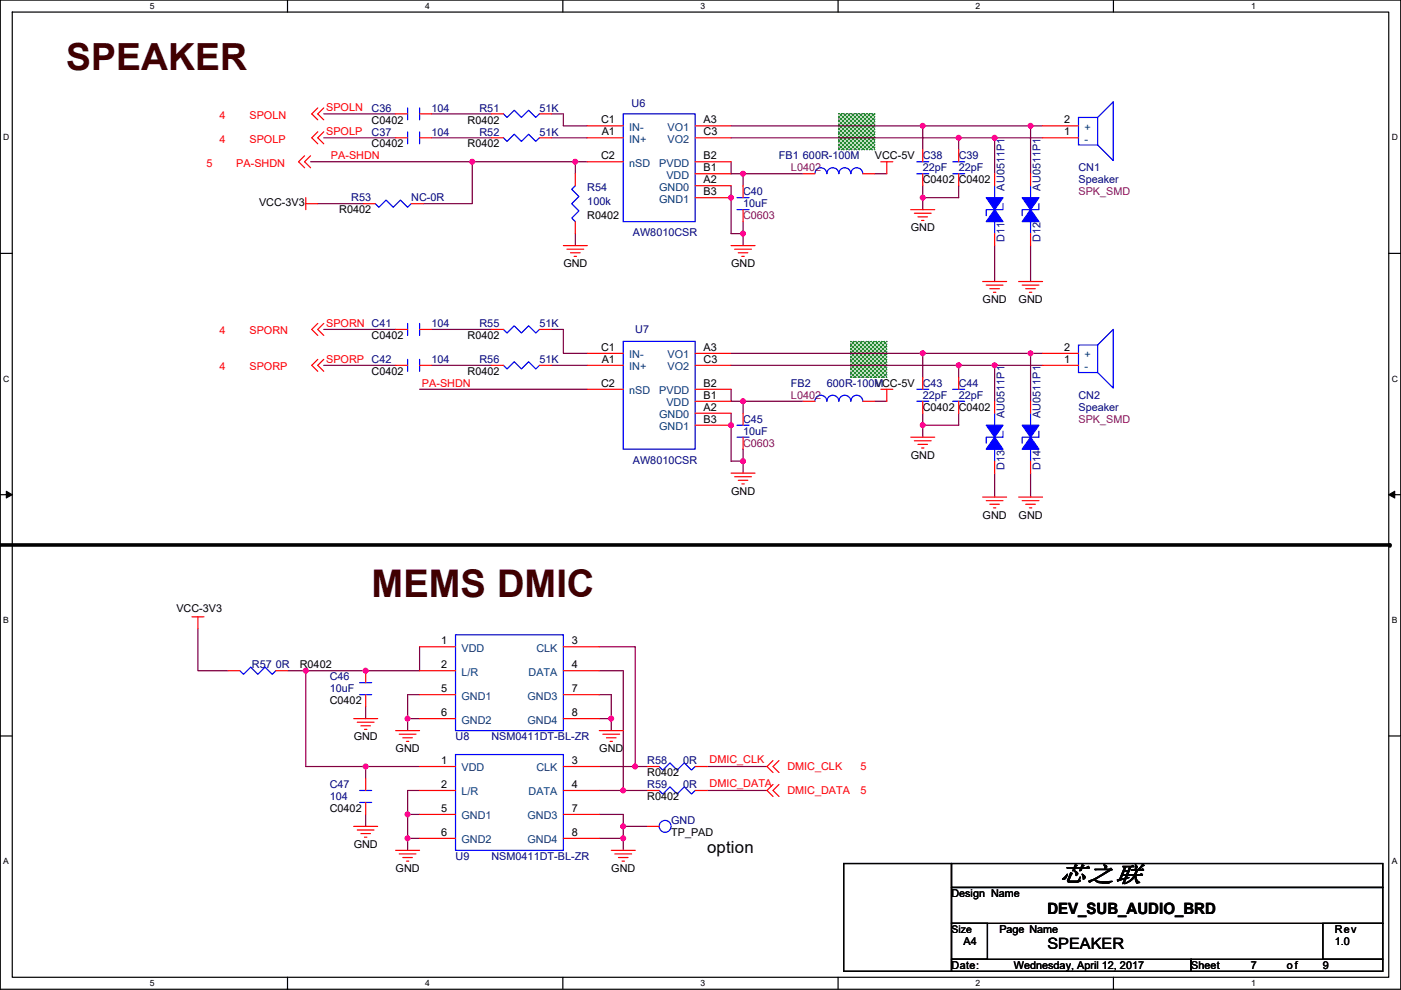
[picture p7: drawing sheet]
<svg xmlns="http://www.w3.org/2000/svg" width="297mm" height="210mm" viewBox="0 0 297 210" stroke-linecap="round" stroke-linejoin="round" font-family="sans-serif">
<path d="M.1 0h296.9v209.8h-296.9zM2.6 2.6h291.8v204.7h-291.8z" fill="none" stroke="#000" stroke-width=".25"/>
<g fill="#fff">
<path d="M31.8 .3h1v2h-1z"/>
<path d="M31.8 207.5h1v2.1h-1z"/>
</g>
<path d="M61 0v2.6M61 207.3v2.5" fill="none" stroke="#000" stroke-width=".25"/>
<g fill="#fff">
<path d="M90.1 .3h1v2h-1z"/>
<path d="M90.1 207.5h1v2.1h-1z"/>
</g>
<path d="M119.3 0v2.6M119.3 207.3v2.5" fill="none" stroke="#000" stroke-width=".25"/>
<g fill="#fff">
<path d="M148.5 .3h1v2h-1z"/>
<path d="M148.5 207.5h1v2.1h-1z"/>
</g>
<path d="M177.7 0v2.6M177.7 207.3v2.5" fill="none" stroke="#000" stroke-width=".25"/>
<g fill="#fff">
<path d="M206.9 .3h1v2h-1z"/>
<path d="M206.9 207.5h1v2.1h-1z"/>
</g>
<path d="M236.1 0v2.6M236.1 207.3v2.5" fill="none" stroke="#000" stroke-width=".25"/>
<g fill="#fff">
<path d="M265.2 .3h1v2h-1z"/>
<path d="M265.2 207.5h1v2.1h-1z"/>
<path d="M.7 28.2h1.3v2h-1.3z"/>
<path d="M295.1 28.2h1.3v2h-1.3z"/>
<path d="M.7 79.3h1.3v2.1h-1.3z"/>
<path d="M295.1 79.3h1.3v2.1h-1.3z"/>
</g>
<path d="M.1 53.7h2.5M294.4 53.7h2.6" fill="none" stroke="#000" stroke-width=".25"/>
<g fill="#fff">
<path d="M.7 130.5h1.2v2h-1.2z"/>
<path d="M295.1 130.5h1.2v2h-1.2z"/>
</g>
<path d="M.1 104.9h2.5M294.4 104.9h2.6" fill="none" stroke="#000" stroke-width=".25"/>
<path d="M1.3 104.2l1.3 .7-1.3 .7zM294.4 104.9l1.3-.7v1.4z" fill="#000" stroke="#000" stroke-width=".21"/>
<g fill="#fff">
<path d="M.7 181.7h1.2v2h-1.2z"/>
<path d="M295.1 181.7h1.2v2h-1.2z"/>
</g>
<path d="M.1 156.1h2.5M294.4 156.1h2.6M178.9 183.2h22.8v22.8h-22.8zM201.7 183.2h91.5v5h-91.5zM201.7 188.2h91.5v7.7h-91.5zM201.7 195.9h7.7v7.6h-7.7zM280.5 195.9h12.7v7.6h-12.7zM201.7 203.5h50.8v2.5h-50.8zM252.5 203.5h40.7v2.5h-40.7z" fill="none" stroke="#000" stroke-width=".25"/>
<g fill="#008000" stroke="#008000" stroke-width=".25" stroke-dasharray="0 .5">
<path d="M177.9 24.2h7.6v7.6h-7.6z" fill-rule="evenodd"/>
<path d="M180.4 72.4h7.6v7.6h-7.6z" fill-rule="evenodd"/>
</g>
<path d="M.1 115.6h294.6" fill="none" stroke="#000" stroke-width=".76"/>
<circle cx="294.7" cy="115.6" r=".38" fill="#000"/>
<g fill="none" stroke="#800040" stroke-width=".25">
<path d="M65.8 34.3h34.3M68.6 24.2h15.3M68.6 29.2h15.3M91.5 24.2h12.7M91.5 29.2h12.7M116.9 29.2h7.6M116.9 24.2h2.5v2.5h5.1M122 34.3v2.6M122 34.3h2.5M122 34.3h-21.9v8.9h-10.4M155 39.4v10.2h2.5M155 26.7h40.6"/>
<path d="M155 34.3v2.6h2.5M155 29.2h48.3M157.5 36.9h12.7M157.5 36.9v2.5M185.5 36.9h2.5M195.6 26.7h22.9M195.6 39.4v2.5M195.6 26.7v5.1M203.3 29.2v2.6M203.3 29.2h7.6M203.3 39.4v2.5h-7.7M210.9 29.2h10.1"/>
<path d="M210.9 29.2v7.7M218.5 26.7v10.2M218.5 26.7h2.5M67.4 43.2h9.6M122 49.6v2.5M157.5 49.6v2.5M157.5 47v2.6M195.6 41.9v2.6M210.9 52.1v7.6M218.5 52.1v7.6M68.6 69.9h15.3M68.6 77.5h15.3"/>
<path d="M91.5 77.5h12.7M91.5 69.9h12.7M116.9 77.5h7.6M116.9 69.9h2.5v5.1h5.1M155 77.5h48.3v2.5M155 75h40.6M195.6 75h22.9M195.6 75v5M203.3 77.5h7.6M210.9 77.5h10.1M210.9 77.5v7.6M218.5 75v10.1"/>
<path d="M218.5 75h2.5M89 82.6h35.5M155 87.7v10.1h2.5M155 82.6v2.5h2.5M157.5 85.1v2.6M157.5 97.8v2.6M157.5 85.1h12.7M157.5 95.3v2.5M185.5 85.1h2.5M195.6 87.7v2.5M195.6 90.2v2.5M203.3 87.7v2.5h-7.7"/>
<path d="M210.9 100.4v5M218.5 100.4v5M42 133.4v8.9h6.3M89 137.2v5.1h-24.2M127.1 137.2h7.6v25.4M61 142.3h3.8M64.8 142.3v20.3h12.7v2.5M77.5 149.9v2.5M86.4 152.4h2.6M86.4 152.4v2.6M89 147.3h-2.6v5.1M127.1 147.3h2.5v5.1"/>
<path d="M127.1 152.4h2.5M127.1 142.3h5v25.4M129.6 152.4v2.6M77.5 172.7v2.6M77.5 162.6h11.5M86.4 177.8h2.6M86.4 172.7v5.1M86.4 177.8v2.6M86.4 172.7h2.6M89 167.7h-2.6v5M127.1 162.6h7.6M127.1 172.7h5v2.6"/>
<path d="M127.1 177.8h5M127.1 167.7h5M132.1 167.7h5.1M132.1 175.3h5.1M132.1 175.3v2.5M132.1 177.8v2.6M134.7 162.6h2.5M149.9 167.7h12.7M149.9 162.6h12.7"/>
</g>
<g fill="#f0f" stroke="#f0f" stroke-width=".25">
<circle cx="210.9" cy="29.2" r=".5"/>
<circle cx="157.5" cy="85.1" r=".5"/>
<circle cx="155" cy="90.2" r=".5"/>
<circle cx="157.5" cy="97.8" r=".5"/>
<circle cx="195.6" cy="90.2" r=".5"/>
<circle cx="195.6" cy="74.9" r=".5"/>
<circle cx="203.2" cy="77.5" r=".5"/>
<circle cx="210.9" cy="77.5" r=".5"/>
<circle cx="100.1" cy="34.3" r=".5"/>
<circle cx="157.5" cy="36.8" r=".5"/>
<circle cx="155" cy="41.9" r=".5"/>
<circle cx="157.5" cy="49.5" r=".5"/>
<circle cx="195.6" cy="41.9" r=".5"/>
<circle cx="195.6" cy="26.7" r=".5"/>
<circle cx="218.5" cy="74.9" r=".5"/>
<circle cx="203.2" cy="29.2" r=".5"/>
<circle cx="218.5" cy="26.7" r=".5"/>
<circle cx="132.1" cy="175.3" r=".5"/>
<circle cx="86.4" cy="152.4" r=".5"/>
<circle cx="129.6" cy="152.4" r=".5"/>
<circle cx="86.4" cy="172.7" r=".5"/>
<circle cx="86.4" cy="177.8" r=".5"/>
<circle cx="132.1" cy="177.8" r=".5"/>
<circle cx="77.5" cy="162.6" r=".5"/>
<circle cx="134.7" cy="162.6" r=".5"/>
<circle cx="132.1" cy="167.6" r=".5"/>
<circle cx="64.8" cy="142.2" r=".5"/>
<circle cx="77.5" cy="142.2" r=".5"/>
<circle cx="122" cy="34.3" r=".5"/>
</g>
<g fill="none" stroke="#f00" stroke-width=".25">
<path d="M64.6 33l-1.3 1.3 1.3 1.3M65.8 33l-1.2 1.3 1.2 1.3M67.4 22.9l-1.3 1.3 1.3 1.2M67.4 28l-1.3 1.2 1.3 1.3M68.6 22.9l-1.2 1.3 1.2 1.2M68.6 28l-1.2 1.2 1.2 1.3M83.9 24.2h2.5M83.9 29.2h2.5M89 24.2h2.5M89 29.2h2.5M104.2 29.2h2.5M104.2 24.2h2.5"/>
<path d="M114.4 29.2h2.5M114.4 24.2h2.5M122 36.9v2.5M124.5 29.2h7.6M124.5 26.7h7.6M124.5 34.3h7.6M147.4 39.4h7.6M147.4 26.7h7.6M147.4 29.2h7.6M147.4 34.3h7.6M147.4 36.9h7.6M157.5 39.4v2.5"/>
<path d="M170.2 36.9h2.6M182.9 36.9h2.6M186.8 34.3h2.5M188 34.3v2.6M195.6 36.9v2.5M195.6 31.8v2.5M203.3 36.9v2.5M203.3 31.8v2.5M210.9 36.9v2.5M218.5 36.9v2.5M221 29.2h7.7M221 26.7h7.7"/>
<path d="M64.8 43.2h2.6M64.8 41.9v2.6M77 43.2h2.6M87.2 43.2h2.5M119.4 52.1h5.1M120.2 52.9h3.6M121 53.6h2M121.7 54.4h.5M122 47v2.6M147.4 41.9h7.6M155 52.1h5.1M155.8 52.9h3.5"/>
<path d="M156.5 53.6h2.1M157.3 54.4h.5M157.5 44.5v2.5M193.1 44.5h5.1M193.9 45.2h3.5M194.6 46h2.1M195.4 46.8h.5M208.3 59.7h5.1M210.9 49.6v2.5M216 59.7h5M218.5 49.6v2.5M67.4 68.6l-1.3 1.3 1.3 1.2"/>
<path d="M67.4 76.2l-1.3 1.3 1.3 1.3M68.6 68.6l-1.2 1.3 1.2 1.2M68.6 76.2l-1.2 1.3 1.2 1.3M83.9 77.5h2.5M83.9 69.9h2.5M89 77.5h2.5M89 69.9h2.5M104.2 69.9h2.5M104.2 77.5h2.5M114.4 69.9h2.5M114.4 77.5h2.5M124.5 77.5h7.6"/>
<path d="M124.5 75h7.6M147.4 75h7.6M147.4 77.5h7.6M209.1 60.5h3.6M209.9 61.2h2M210.6 62h.5M216.7 60.5h3.6M217.5 61.2h2M218.2 62h.6M221 77.5h7.7M221 75h7.7M124.5 82.6h7.6"/>
<path d="M147.4 87.7h7.6M147.4 82.6h7.6M147.4 85.1h7.6M147.4 90.2h7.6M157.5 92.7v2.6M157.5 87.7v2.5M170.2 85.1h2.6M182.9 85.1h2.6M186.8 82.6h2.5M188 82.6v2.5M193.1 92.7h5.1M193.9 93.5h3.5"/>
<path d="M194.6 94.3h2.1M195.4 95h.5M195.6 85.1v2.6M195.6 80v2.6M203.3 85.1v2.6M203.3 80v2.6M210.9 85.1v2.6M210.9 97.8v2.6M218.5 85.1v2.6M218.5 97.8v2.6M155 100.4h5.1M155.8 101.1h3.5"/>
<path d="M156.5 101.9h2.1M157.3 102.6h.5M208.3 105.4h5.1M209.1 106.2h3.6M209.9 107h2M210.6 107.7h.5M216 105.4h5M216.7 106.2h3.6M217.5 107h2M218.2 107.7h.6M40.7 130.8h2.5M42 130.8v2.6"/>
<path d="M89 137.2h7.6M119.4 137.2h7.7M48.3 142.3h2.6M58.5 142.3h2.5M75 152.4h5.1M75.8 153.2h3.5M76.5 153.9h2M77.3 154.7h.5M77.5 147.3v2.6M77.5 142.3v2.5M83.9 155h5.1M84.6 155.7h3.6"/>
<path d="M85.4 156.5h2M86.2 157.2h.5M89 142.3h7.6M89 147.3h7.6M89 152.4h7.6M119.4 142.3h7.7M119.4 147.3h7.7M119.4 152.4h7.7M127.1 155h5M127.8 155.7h3.6M128.6 156.5h2M129.3 157.2h.6"/>
<path d="M75 175.3h5.1M75.8 176h3.5M76.5 176.8h2M77.3 177.6h.5M77.5 170.2v2.5M77.5 165.1v2.6M89 167.7h7.6M89 172.7h7.6M89 162.6h7.6M89 177.8h7.6M119.4 167.7h7.7M119.4 172.7h7.7"/>
<path d="M119.4 162.6h7.7M119.4 177.8h7.7M137.2 162.6h2.6M137.2 175.3h2.6M137.2 167.7h2.6M147.4 162.6h2.5M147.4 167.7h2.5M163.9 166.4l-1.3 1.3 1.3 1.2M163.9 161.3l-1.3 1.3 1.3 1.3M165.2 166.4l-1.3 1.3 1.3 1.2M165.2 161.3l-1.3 1.3 1.3 1.3M83.9 180.4h5.1"/>
<path d="M84.6 181.1h3.6M85.4 181.9h2M86.2 182.6h.5M129.6 180.4h5.1M130.4 181.1h3.5M131.1 181.9h2.1M131.9 182.6h.5"/>
</g>
<g fill="none" stroke="#00f" stroke-width=".25">
<path d="M86.4 22.9v2.5M86.4 28v2.5M89 22.9v2.5M89 28v2.5M106.7 29.2l.8 .8 1.5-1.5 1.6 1.5 1.5-1.5 1.5 1.5 .8-.8M106.7 24.2l.8 .7 1.5-1.5 1.6 1.5 1.5-1.5 1.5 1.5 .8-.7M122 39.4l-.8 .8 1.5 1.5-1.5 1.5 1.5 1.5-1.5 1.5 .8 .8M132.1 24.2h15.3v22.8h-15.3zM172.8 36.8a1.26 1.26 0 0 1 1.2-1.2 1.26 1.26 0 0 1 1.3 1.2M175.3 36.8a1.26 1.26 0 0 1 1.3-1.2 1.26 1.26 0 0 1 1.2 1.2M177.9 36.8a1.26 1.26 0 0 1 1.2-1.2 1.26 1.26 0 0 1 1.3 1.2 1.27 1.27 0 0 1 1.2-1.2 1.27 1.27 0 0 1 1.3 1.2M194.4 36.9h2.5"/>
<path d="M194.4 34.3h2.5M202 36.9h2.5M202 34.3h2.5M210.9 39.4v2.5M218.5 39.4v2.5M228.7 24.9h4v5.9h-4zM232.7 24.9l3.3-3.3v12.5l-3.3-3.3M79.6 43.2l.7 .8 1.5-1.6 1.6 1.6 1.5-1.6 1.5 1.6 .8-.8M156.3 44.5h2.5M156.3 41.9h2.5M210.9 47v2.6M212.7 43.2v1.3h-3.6v1.2"/>
<path d="M218.5 47v2.6M220.3 43.2v1.3h-3.6v1.2M86.4 76.2v2.6M86.4 68.6v2.5M89 76.2v2.6M89 68.6v2.5M106.7 69.9l.8 .7 1.5-1.5 1.6 1.5 1.5-1.5 1.5 1.5 .8-.7M106.7 77.5l.8 .8 1.5-1.6 1.6 1.6 1.5-1.6 1.5 1.6 .8-.8M132.1 72.4h15.3v22.9h-15.3zM228.7 73.2h4v5.8h-4zM232.7 73.2l3.3-3.3v12.4l-3.3-3.3M156.3 92.7h2.5"/>
<path d="M156.3 90.2h2.5M175.3 85.1a1.26 1.26 0 0 0-1.3-1.3 1.26 1.26 0 0 0-1.2 1.3M177.8 85.1a1.26 1.26 0 0 0-1.2-1.3 1.26 1.26 0 0 0-1.3 1.3M182.9 85.1a1.27 1.27 0 0 0-1.3-1.3 1.27 1.27 0 0 0-1.2 1.3 1.26 1.26 0 0 0-1.3-1.3 1.26 1.26 0 0 0-1.2 1.3M194.4 85.1h2.5M194.4 82.6h2.5M202 85.1h2.5M202 82.6h2.5M210.9 87.7v2.5M210.9 95.3v2.5M212.7 91.5v1.2h-3.6v1.3M218.5 87.7v2.5"/>
<path d="M218.5 95.3v2.5M220.3 91.5v1.2h-3.6v1.3M96.6 134.6h22.8v20.4h-22.8zM50.9 142.3l.7 .7 1.5-1.5 1.6 1.5 1.5-1.5 1.5 1.5 .8-.7M76.3 147.3h2.5M76.3 144.8h2.5M76.3 170.2h2.5M76.3 167.7h2.5M96.6 160h22.8v20.4h-22.8zM139.8 162.6l.7 .7 1.5-1.5 1.6 1.5 1.5-1.5 1.5 1.5 .8-.7M139.8 167.7l.7 .7 1.5-1.5 1.6 1.5 1.5-1.5 1.5 1.5 .8-.7"/>
<circle cx="141" cy="175.3" r="1.26"/>
</g>
<g fill="#00f" stroke="#00f" stroke-width=".25">
<path d="M209.1 41.9h3.6l-1.8 2.6z" fill-rule="evenodd"/>
<path d="M210.9 44.5l1.8 2.5h-3.6z" fill-rule="evenodd"/>
<path d="M216.7 90.2h3.6l-1.8 2.5z" fill-rule="evenodd"/>
<path d="M218.5 92.7l1.8 2.6h-3.6z" fill-rule="evenodd"/>
<path d="M216.7 41.9h3.6l-1.8 2.6z" fill-rule="evenodd"/>
<path d="M218.5 44.5l1.8 2.5h-3.6z" fill-rule="evenodd"/>
<path d="M209.1 90.2h3.6l-1.8 2.5z" fill-rule="evenodd"/>
<path d="M210.9 92.7l1.8 2.6h-3.6z" fill-rule="evenodd"/>
</g>
<text font-size="8.1" fill="#400000" x="78.8" y="126.7">MEMS DMIC</text>
<text font-size="7.9" fill="#400000" x="14" y="14.8">SPEAKER</text>
<text font-size="4.9" x="224.6" y="187">芯之联</text>
<text font-size="3.6" x="149.9" y="181">option</text>
<g font-size="3.3">
<text x="222.1" y="193.8">DEV_SUB_AUDIO_BRD</text>
<text x="222.1" y="201.4">SPEAKER</text>
</g>
<g font-size="2.3" fill="#f00">
<text x="69.1" y="23.6">SPOLN</text>
<text x="46.5" y="25.2">4</text>
<text x="52.9" y="25.2">SPOLN</text>
<text x="69.1" y="28.7">SPOLP</text>
<text x="43.7" y="35.3">5</text>
<text x="46.5" y="30.3">4</text>
<text x="50.1" y="35.3">PA-SHDN</text>
<text x="52.9" y="30.3">SPOLP</text>
<text x="70.2" y="33.8">PA-SHDN</text>
<text x="46.5" y="70.9">4</text>
<text x="52.9" y="70.9">SPORN</text>
<text x="69.1" y="69.4">SPORN C41</text>
<text x="69.1" y="77">SPORP C42</text>
<text x="46.5" y="78.5">4</text>
<text x="52.9" y="78.5">SPORP</text>
<text x="89.5" y="82.1">PA-SHDN</text>
<text x="150.4" y="161.9">DMIC_CLK</text>
<text x="150.4" y="166.9">DMIC_DATA</text>
<text x="166.9" y="163.4">DMIC_CLK</text>
<text x="182.4" y="163.4">5</text>
<text x="166.9" y="168.4">DMIC_DATA</text>
<text x="182.4" y="168.4">5</text>
</g>
<g font-size="2.3" fill="#000080">
<text x="78.8" y="23.7">C36</text>
<text x="91.5" y="23.7">104</text>
<text x="101.7" y="23.7">R51</text>
<text x="114.4" y="23.7">51K</text>
<text x="133.9" y="22.6">U6</text>
<text x="78.8" y="28.7">C37</text>
<text x="91.5" y="28.7">104</text>
<text x="101.7" y="28.7">R52</text>
<text x="114.4" y="28.7">51K</text>
<text x="165.2" y="33.8">FB1 600R-100M</text>
<text x="195.6" y="33.8">C38</text>
<text x="203.3" y="33.8">C39</text>
<text x="124.5" y="40.4">R54</text>
<text x="157.5" y="41.4">C40</text>
<text x="195.6" y="36.4">22pF</text>
<text x="203.3" y="36.4">22pF</text>
<text x="213" y="40.4" transform="rotate(-90 213 40.4)">AU0511P1</text>
<text x="220.6" y="40.4" transform="rotate(-90 220.6 40.4)">AU0511P1</text>
<text x="228.7" y="36.4">CN1</text>
<text x="228.7" y="38.9">Speaker</text>
<text x="74.5" y="42.7">R53</text>
<text x="87.2" y="42.7">NC-0R</text>
<text x="124.5" y="43.5">100k</text>
<text x="157.5" y="44">10uF</text>
<text x="134.2" y="50.1">AW8010CSR</text>
<text x="213" y="51.3" transform="rotate(-90 213 51.3)">D11</text>
<text x="220.6" y="51.3" transform="rotate(-90 220.6 51.3)">D12</text>
<text x="91.5" y="69.4">104</text>
<text x="101.7" y="69.4">R55</text>
<text x="114.4" y="69.4">51K</text>
<text x="134.7" y="70.7">U7</text>
<text x="91.5" y="77">104</text>
<text x="101.7" y="77">R56</text>
<text x="114.4" y="77">51K</text>
<text x="167.7" y="82.1">FB2</text>
<text x="175.3" y="82.1">600R-100M</text>
<text x="195.6" y="82.1">C43</text>
<text x="203.3" y="82.1">C44</text>
<text x="157.5" y="89.7">C45</text>
<text x="195.6" y="84.6">22pF</text>
<text x="203.3" y="84.6">22pF</text>
<text x="213" y="88.7" transform="rotate(-90 213 88.7)">AU0511P1</text>
<text x="220.6" y="88.7" transform="rotate(-90 220.6 88.7)">AU0511P1</text>
<text x="228.7" y="84.6">CN2</text>
<text x="228.7" y="87.2">Speaker</text>
<text x="157.5" y="92.2">10uF</text>
<text x="134.2" y="98.3">AW8010CSR</text>
<text x="213" y="99.6" transform="rotate(-90 213 99.6)">D13</text>
<text x="220.6" y="99.6" transform="rotate(-90 220.6 99.6)">D14</text>
<text x="53.4" y="141.8">R57 0R</text>
<text x="69.9" y="144.3">C46</text>
<text x="69.9" y="146.9">10uF</text>
<text x="96.6" y="157">U8</text>
<text x="104.2" y="157">NSM0411DT-BL-ZR</text>
<text x="69.9" y="167.2">C47</text>
<text x="137.2" y="162.1">R58</text>
<text x="137.2" y="167.2">R59</text>
<text x="144.8" y="162.1">0R</text>
<text x="144.8" y="167.2">0R</text>
<text x="69.9" y="169.7">104</text>
<text x="142.3" y="174.8">GND</text>
<text x="96.6" y="182.4">U9</text>
<text x="104.2" y="182.4">NSM0411DT-BL-ZR</text>
</g>
<g font-size="2.3">
<text x="78.8" y="26.2">C0402</text>
<text x="99.1" y="26.2">R0402</text>
<text x="127.4" y="26.2">C1</text>
<text x="127.6" y="28.7">A1</text>
<text x="149.2" y="26.2">A3</text>
<text x="149.2" y="28.7">C3</text>
<text x="225.6" y="28.7">1</text>
<text x="225.6" y="26.2">2</text>
<text x="78.8" y="31.3">C0402</text>
<text x="99.1" y="31.3">R0402</text>
<text x="127.4" y="33.8">C2</text>
<text x="149.2" y="33.8">B2</text>
<text x="185.5" y="33.8">VCC-5V</text>
<text x="149.2" y="36.3">B1</text>
<text x="149.2" y="38.9">A2</text>
<text x="149.2" y="41.4">B3</text>
<text x="195.6" y="38.9">C0402 C0402</text>
<text x="54.9" y="43.7">VCC-3V3</text>
<text x="71.9" y="45.3">R0402</text>
<text x="124.5" y="46.5">R0402</text>
<text x="193.1" y="49.1">GND</text>
<text x="119.4" y="56.7">GND</text>
<text x="155" y="56.7">GND</text>
<text x="208.3" y="64.3">GND</text>
<text x="216" y="64.3">GND</text>
<text x="78.8" y="71.9">C0402</text>
<text x="99.1" y="71.9">R0402</text>
<text x="127.4" y="74.4">C1</text>
<text x="127.6" y="77">A1</text>
<text x="149.2" y="74.4">A3</text>
<text x="149.2" y="77">C3</text>
<text x="225.6" y="77">1</text>
<text x="225.6" y="74.4">2</text>
<text x="78.8" y="79.5">C0402</text>
<text x="99.1" y="79.5">R0402</text>
<text x="127.4" y="82">C2</text>
<text x="149.2" y="82">B2</text>
<text x="185.5" y="82.1">VCC-5V</text>
<text x="149.2" y="84.6">B1</text>
<text x="149.2" y="87.1">A2</text>
<text x="149.2" y="89.7">B3</text>
<text x="195.6" y="87.2">C0402 C0402</text>
<text x="193.1" y="97.3">GND</text>
<text x="155" y="104.9">GND</text>
<text x="208.3" y="110">GND</text>
<text x="216" y="110">GND</text>
<text x="37.4" y="129.8">VCC-3V3</text>
<text x="93.5" y="136.7">1</text>
<text x="121.2" y="136.7">3</text>
<text x="63.6" y="141.8">R0402</text>
<text x="93.5" y="141.7">2</text>
<text x="121.2" y="141.7">4</text>
<text x="69.9" y="149.4">C0402</text>
<text x="93.5" y="146.8">5</text>
<text x="121.2" y="146.8">7</text>
<text x="93.5" y="151.9">6</text>
<text x="121.2" y="151.9">8</text>
<text x="75" y="157">GND</text>
<text x="83.9" y="159.6">GND</text>
<text x="127.1" y="159.6">GND</text>
<text x="93.5" y="167.1">2</text>
<text x="93.5" y="162.1">1</text>
<text x="121.2" y="162.1">3</text>
<text x="121.2" y="167.1">4</text>
<text x="137.2" y="164.6">R0402</text>
<text x="69.9" y="172.3">C0402</text>
<text x="93.5" y="172.2">5</text>
<text x="121.2" y="172.2">7</text>
<text x="137.2" y="169.7">R0402</text>
<text x="75" y="179.9">GND</text>
<text x="93.5" y="177.3">6</text>
<text x="121.2" y="177.3">8</text>
<text x="142.3" y="177.3">TP_PAD</text>
<text x="83.9" y="185">GND</text>
<text x="129.6" y="185">GND</text>
<text x="201.7" y="190.3">Design Name</text>
<text x="211.9" y="197.9">Page Name</text>
<text x="283" y="197.9">Rev</text>
<text x="204.3" y="200.4">A4</text>
<text x="283" y="200.4">1.0</text>
<text x="201.7" y="205.5">Date:</text>
<text x="214.9" y="205.5">Wednesday, April 12, 2017</text>
<text x="252.5" y="205.5">Sheet</text>
<text x="265.2" y="205.5">7</text>
<text x="272.9" y="205.5">of</text>
<text x="280.5" y="205.5">9</text>
</g>
<g font-size="2.3" fill="#004080">
<text x="133.4" y="27.7">IN-</text>
<text x="141.5" y="27.7">VO1</text>
<text x="229.9" y="27.7">+</text>
<text x="133.4" y="30.3">IN+</text>
<text x="133.4" y="35.3">nSD</text>
<text x="139.8" y="35.3">PVDD</text>
<text x="141.5" y="30.3">VO2</text>
<text x="229.9" y="30.3">-</text>
<text x="139.8" y="40.4">GND0</text>
<text x="141.3" y="37.9">VDD</text>
<text x="139.8" y="43">GND1</text>
<text x="133.4" y="76">IN-</text>
<text x="141.5" y="76">VO1</text>
<text x="229.9" y="76">+</text>
<text x="133.4" y="78.5">IN+</text>
<text x="133.4" y="83.6">nSD</text>
<text x="139.8" y="83.6">PVDD</text>
<text x="141.5" y="78.5">VO2</text>
<text x="229.9" y="78.5">-</text>
<text x="139.8" y="88.7">GND0</text>
<text x="141.3" y="86.1">VDD</text>
<text x="139.8" y="91.2">GND1</text>
<text x="97.9" y="143.3">L/R</text>
<text x="97.9" y="138.2">VDD</text>
<text x="112.1" y="143.3">DATA</text>
<text x="113.7" y="138.2">CLK</text>
<text x="97.9" y="148.4">GND1</text>
<text x="111.8" y="148.4">GND3</text>
<text x="97.9" y="153.5">GND2</text>
<text x="111.8" y="153.5">GND4</text>
<text x="97.9" y="163.6">VDD</text>
<text x="113.7" y="163.6">CLK</text>
<text x="97.9" y="168.7">L/R</text>
<text x="97.9" y="173.8">GND1</text>
<text x="111.8" y="173.8">GND3</text>
<text x="112.1" y="168.7">DATA</text>
<text x="97.9" y="178.9">GND2</text>
<text x="111.8" y="178.9">GND4</text>
</g>
<g font-size="2.3" fill="#800080">
<text x="167.7" y="36.4">L0402</text>
<text x="228.7" y="41.4">SPK_SMD</text>
<text x="157.5" y="46.5">C0603</text>
<text x="167.7" y="84.6">L0402</text>
<text x="228.7" y="89.7">SPK_SMD</text>
<text x="157.5" y="94.8">C0603</text>
</g>
<text font-size="2.2" x="201.7" y="197.8">Size</text>
<g font-size="1.8">
<text x="31.8" y="1.9">5</text>
<text x="90.1" y="1.9">4</text>
<text x="148.5" y="1.9">3</text>
<text x="206.9" y="1.9">2</text>
<text x="265.2" y="1.9">1</text>
<text x=".7" y="29.8">D</text>
<text x="295.1" y="29.8">D</text>
<text x=".7" y="81">C</text>
<text x="295.1" y="81">C</text>
<text x=".7" y="132.1">B</text>
<text x="295.1" y="132.1">B</text>
<text x=".7" y="183.3">A</text>
<text x="295.1" y="183.3">A</text>
<text x="31.8" y="209.2">5</text>
<text x="90.1" y="209.2">4</text>
<text x="148.5" y="209.2">3</text>
<text x="206.9" y="209.2">2</text>
<text x="265.2" y="209.2">1</text>
</g>
</svg>
